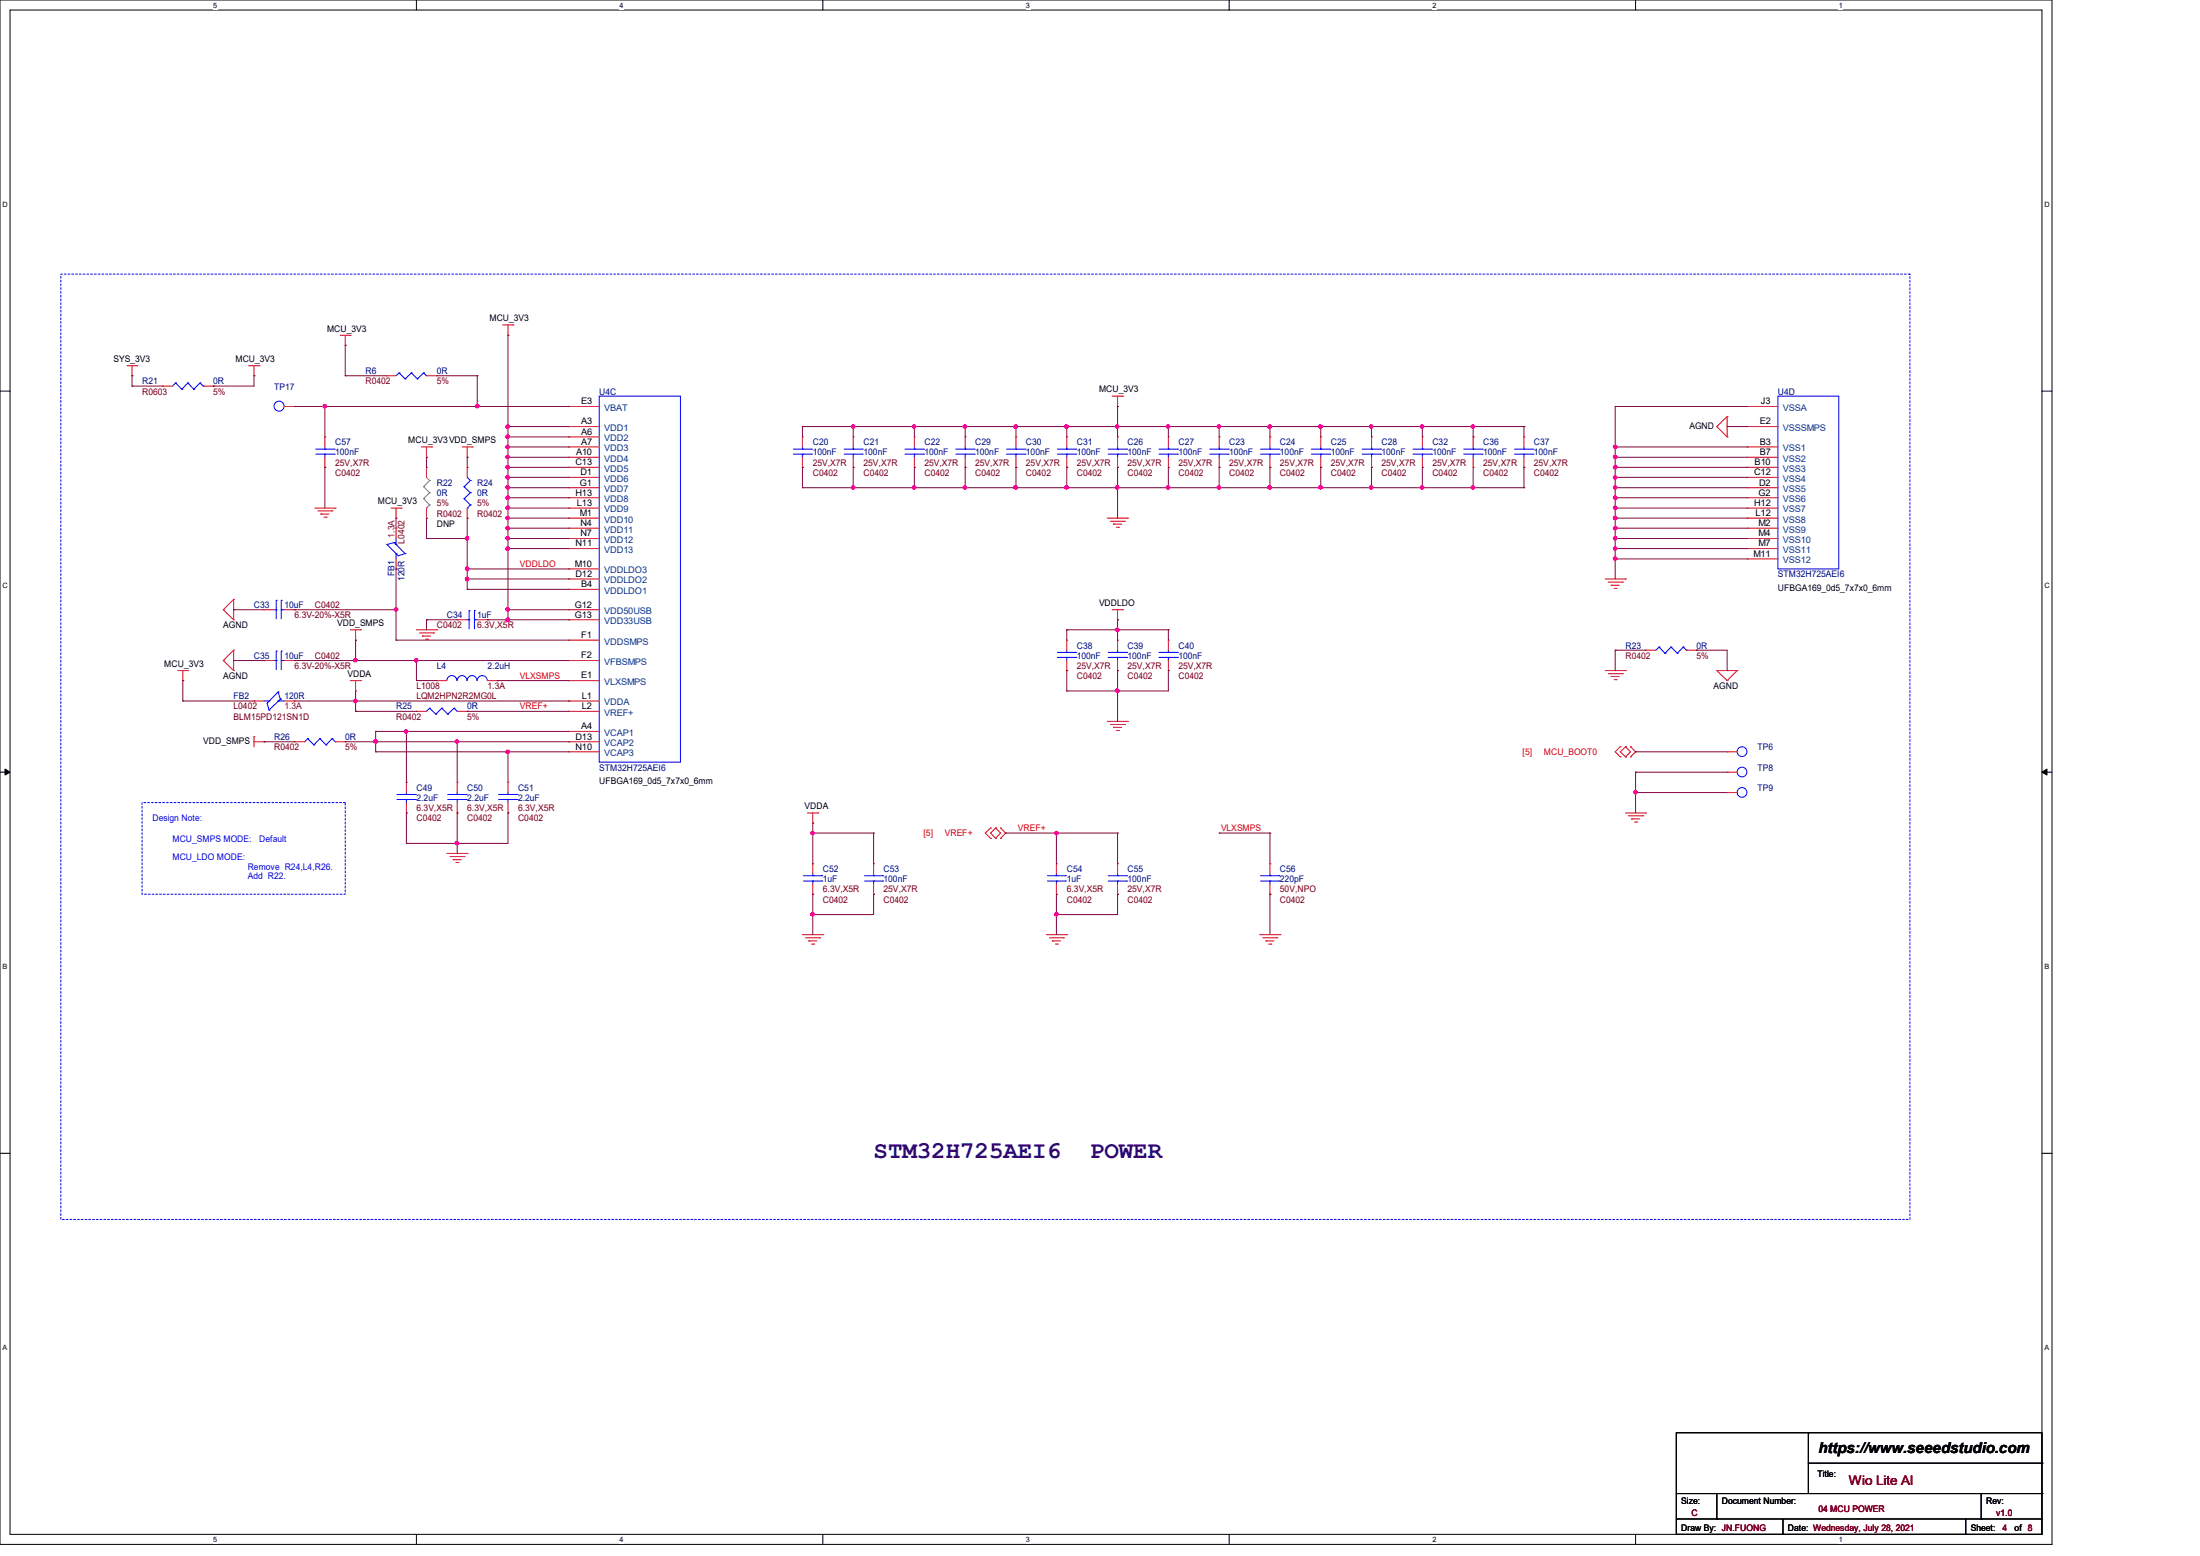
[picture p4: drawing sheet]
<svg xmlns="http://www.w3.org/2000/svg" width="297mm" height="210mm" viewBox="0 0 297 210" stroke-linecap="round" stroke-linejoin="round" font-family="sans-serif">
<path d="M0 0h277v208.4h-277zM1.4 1.4h274.3v205.7h-274.3z" fill="none" stroke="#000" stroke-width=".14"/>
<g fill="#fff">
<path d="M28.8 .1h.5v1.1h-.5z"/>
<path d="M28.8 207.2h.5v1.1h-.5z"/>
</g>
<path d="M56.2 0v1.4M56.2 207.1v1.3" fill="none" stroke="#000" stroke-width=".14"/>
<g fill="#fff">
<path d="M83.7 .1h.5v1.1h-.5z"/>
<path d="M83.7 207.2h.5v1.1h-.5z"/>
</g>
<path d="M111.1 0v1.4M111.1 207.1v1.3" fill="none" stroke="#000" stroke-width=".14"/>
<g fill="#fff">
<path d="M138.5 .1h.6v1.1h-.6z"/>
<path d="M138.5 207.2h.6v1.1h-.6z"/>
</g>
<path d="M165.9 0v1.4M165.9 207.1v1.3" fill="none" stroke="#000" stroke-width=".14"/>
<g fill="#fff">
<path d="M193.4 .1h.5v1.1h-.5z"/>
<path d="M193.4 207.2h.5v1.1h-.5z"/>
</g>
<path d="M220.8 0v1.4M220.8 207.1v1.3" fill="none" stroke="#000" stroke-width=".14"/>
<g fill="#fff">
<path d="M248.2 .1h.6v1.1h-.6z"/>
<path d="M248.2 207.2h.6v1.1h-.6z"/>
<path d="M.3 27.1h.8v1.1h-.8z"/>
<path d="M276 27.1h.7v1.1h-.7z"/>
<path d="M.3 78.5h.8v1.1h-.8z"/>
<path d="M276 78.5h.7v1.1h-.7z"/>
</g>
<path d="M0 52.8h1.4M275.7 52.8h1.3" fill="none" stroke="#000" stroke-width=".14"/>
<g fill="#fff">
<path d="M.3 129.9h.7v1.1h-.7z"/>
<path d="M276 129.9h.6v1.1h-.6z"/>
</g>
<path d="M0 104.2h1.4M275.7 104.2h1.3" fill="none" stroke="#000" stroke-width=".14"/>
<path d="M.7 103.8l.7 .4-.7 .4zM275.7 104.2l.7-.4v.8z" fill="#000" stroke="#000" stroke-width=".14"/>
<g fill="#fff">
<path d="M.3 181.4h.7v1.1h-.7z"/>
<path d="M276 181.4h.6v1.1h-.6z"/>
</g>
<g fill="none" stroke="#000" stroke-width=".14">
<path d="M0 155.7h1.4M275.7 155.7h1.3M226.3 193.4h49.4v13.7h-49.4zM244.1 193.4h.1M244.1 193.4v8.2M244.1 197.5h31.6M275.7 197.5h.1M226.3 205h.1M226.3 205h49.4M226.3 201.6h49.4M231.8 205h.1M231.8 201.6v3.4"/>
<path d="M240.7 207.1h.1M240.7 205v2.1M265.4 207.1h.1M265.4 205v2.1M267.5 205h.1M267.5 201.6v3.4M275.7 201.6h.1"/>
</g>
<path d="M8.2 37h249.7v127.6h-249.7zM19.2 108.3h27.4v12.4h-27.4z" fill="none" stroke="#00f" stroke-width=".14" stroke-dasharray=".3 .3"/>
<g fill="none" stroke="#f00" stroke-width=".14">
<path d="M17.1 49.4h1.4M17.8 50.7h.1M17.8 49.4v1.3M18.5 49.4h.1M21.9 52.1h.1M21.9 52.1h1.4M27.4 52.1h1.4M28.8 52.1h.1M33.6 49.4h1.4M34.3 50.7h.1M34.3 49.4v1.3M35 49.4h.1"/>
<path d="M38.4 54.9h1.4M39.8 54.9h.1M43.9 59h.1M43.9 59v1.3M45.9 45.3h1.4M46.6 46.6h.1M46.6 45.3v1.3M47.3 45.3h.1M52.1 50.7h.1M52.1 50.7h1.4M57.6 50.7h1.4M59 50.7h.1"/>
<path d="M67.9 43.9h1.4M68.6 45.3h.1M68.6 43.9v1.4M69.3 43.9h.1M76.8 54.9h.1M76.8 57.6h.1M76.8 59h.1M76.8 54.9h4.1M76.8 57.6h4.1M76.8 59h4.1M108.3 59h.1M108.3 59v1.3"/>
<path d="M115.2 59h.1M115.2 59v1.3M123.4 59h.1M123.4 59v1.3M130.3 59h.1M130.3 59v1.3M137.2 59h.1M137.2 59v1.3M144 59h.1M144 59v1.3M150.2 53.5h1.4M150.9 54.9h.1"/>
<path d="M150.9 59h.1M150.9 53.5v1.4M150.9 59v1.3M151.6 53.5h.1M157.7 59h.1M157.7 59v1.3M164.6 59h.1M164.6 59v1.3M171.4 59h.1M171.4 59v1.3M178.3 59h.1M178.3 59v1.3"/>
<path d="M185.2 59h.1M185.2 59v1.3M192 59h.1M192 59v1.3M198.9 59h.1M198.9 59v1.3M205.7 59h.1M205.7 59v1.3M231.8 57.6h.1M231.8 57.6l1.4 1.4M233.2 59h.1M233.2 56.2h.1"/>
<path d="M233.2 56.2v2.8M233.2 56.2l-1.4 1.4M235.9 54.9h.1M235.9 57.6h.1M235.9 54.9h4.1M235.9 57.6h4.1M42.5 68.6h2.8M42.9 69h1.9M43.3 69.4h.1M43.3 69.4h1.1M43.7 69.8h.3M43.9 63.1h.1"/>
<path d="M43.9 61.7v1.4M44 69.8h.1M44.8 69h.1M45.3 68.6h.1M52.8 68.6h1.3M53.5 69.9h.1M53.5 76.8h.1M53.5 71.3h.1M53.5 68.6v1.3M53.5 71.3v1.4M53.5 75.4v1.4M54.1 68.6h.1"/>
<path d="M56.9 60.3h1.4M57.6 61.7h.1M57.6 63.1h.1M57.6 69.9h.1M57.6 60.3v1.4M57.6 63.1v1.3M57.6 68.6v1.3M58.3 60.3h.1M62.4 60.3h1.4M63.1 61.7h.1M63.1 63.1h.1M63.1 69.9h.1"/>
<path d="M63.1 60.3v1.4M63.1 63.1v1.3M63.1 68.6v1.3M63.8 60.3h.1M76.8 60.3h.1M76.8 61.7h.1M76.8 63.1h.1M76.8 64.4h.1M76.8 65.8h.1M76.8 67.2h.1M76.8 68.6h.1M76.8 69.9h.1"/>
<path d="M76.8 71.3h.1M76.8 72.7h.1M76.8 74h.1M76.8 79.5h.1M76.8 78.1h.1M76.8 76.8h.1M76.8 68.6h4.1M76.8 60.3h4.1M76.8 78.1h4.1M76.8 69.9h4.1M76.8 61.7h4.1M76.8 63.1h4.1"/>
<path d="M76.8 64.4h4.1M76.8 65.8h4.1M76.8 67.2h4.1M76.8 71.3h4.1M76.8 72.7h4.1M76.8 74h4.1M76.8 79.5h4.1M76.8 76.8h4.1M108.3 63.1h.1M108.3 61.7v1.4M115.2 63.1h.1M115.2 61.7v1.4"/>
<path d="M123.4 63.1h.1M123.4 61.7v1.4M130.3 63.1h.1M130.3 61.7v1.4M137.2 63.1h.1M137.2 61.7v1.4M144 63.1h.1M144 61.7v1.4M149.5 69.9h2.7M149.9 70.4h1.9M150.3 70.7h.1M150.3 70.7h1.1"/>
<path d="M150.7 71.2h.3M150.9 63.1h.1M150.9 61.7v1.4M151 71.2h.1M151.8 70.4h.1M152.2 69.9h.1M157.7 63.1h.1M157.7 61.7v1.4M164.6 63.1h.1M164.6 61.7v1.4M171.4 63.1h.1M171.4 61.7v1.4"/>
<path d="M178.3 63.1h.1M178.3 61.7v1.4M185.2 63.1h.1M185.2 61.7v1.4M192 63.1h.1M192 61.7v1.4M198.9 63.1h.1M198.9 61.7v1.4M205.7 63.1h.1M205.7 61.7v1.4M216.7 78.1h2.8M217.1 78.6h1.9"/>
<path d="M217.5 79h.1M217.5 79h1.1M217.9 79.4h.3M218.2 79.4h.1M219 78.6h.1M219.5 78.1h.1M235.9 60.3h.1M235.9 61.7h.1M235.9 63.1h.1M235.9 64.4h.1M235.9 65.8h.1M235.9 67.2h.1"/>
<path d="M235.9 68.6h.1M235.9 69.9h.1M235.9 71.3h.1M235.9 72.7h.1M235.9 74h.1M235.9 75.4h.1M235.9 68.6h4.1M235.9 60.3h4.1M235.9 69.9h4.1M235.9 61.7h4.1M235.9 63.1h4.1M235.9 64.4h4.1"/>
<path d="M235.9 65.8h4.1M235.9 67.2h4.1M235.9 71.3h4.1M235.9 72.7h4.1M235.9 74h4.1M235.9 75.4h4.1M24 90.5h1.4M24.7 91.9h.1M24.7 90.5v1.4M25.4 90.5h.1M30.1 82.3h.1M30.1 89.2h.1"/>
<path d="M30.1 82.3l1.4 1.4M30.1 89.2l1.4 1.3M31.5 83.7h.1M31.5 80.9h.1M31.5 90.5h.1M31.5 87.8h.1M31.5 80.9v2.8M31.5 87.8v2.7M31.5 80.9l-1.4 1.4M31.5 87.8l-1.4 1.4M34.3 99.4h.1M34.3 94.6h.1"/>
<path d="M34.3 99.4v1.4M34.3 94.6h1.3M35.6 89.2h.1M35.6 82.3h.1M35.6 82.3h1.4M35.6 89.2h1.4M38.4 82.3h1.4M38.4 89.2h1.4M38.4 94.6h1.4M39.8 89.2h.1M39.8 82.3h.1M39.8 94.6h.1"/>
<path d="M47.3 91.9h1.4M47.3 85h1.4M48 93.3h.1M48 86.4h.1M48 85v1.4M48 91.9v1.4M48.7 91.9h.1M48.7 85h.1M56.2 96h.1M56.2 85h2.8M56.2 96h1.4M56.6 85.4h1.9"/>
<path d="M57 85.9h.1M57 85.9h1.1M57.4 86.3h.3M57.7 86.3h.1M58.5 85.4h.1M59 85h.1M59 91.9h.1M59 91.9h1.3M61.7 83.7h.1M61.7 83.7h1.4M61.7 96h1.4M63.1 96h.1"/>
<path d="M64.4 83.7h1.4M65.8 83.7h.1M65.8 91.9h1.4M67.2 91.9h.1M76.8 98.7h.1M76.8 83.7h.1M76.8 82.3h.1M76.8 94.6h.1M76.8 86.4h.1M76.8 89.2h.1M76.8 91.9h.1M76.8 96h.1"/>
<path d="M76.8 91.9h4.1M76.8 82.3h4.1M76.8 89.2h4.1M76.8 83.7h4.1M76.8 98.7h4.1M76.8 94.6h4.1M76.8 86.4h4.1M76.8 96h4.1M144 86.4h.1M144 90.5h.1M144 86.4v1.4M144 89.2v1.3"/>
<path d="M149.5 97.4h2.7M149.9 97.8h1.9M150.2 82.3h1.4M150.3 98.2h.1M150.3 98.2h1.1M150.7 98.6h.3M150.9 83.7h.1M150.9 86.4h.1M150.9 90.5h.1M150.9 82.3v1.4M150.9 86.4v1.4M150.9 89.2v1.3"/>
<path d="M151 98.6h.1M151.6 82.3h.1M151.8 97.8h.1M152.2 97.4h.1M157.7 86.4h.1M157.7 90.5h.1M157.7 86.4v1.4M157.7 89.2v1.3M216.7 90.5h2.8M217.1 90.9h1.9M217.5 91.3h.1M217.5 91.3h1.1"/>
<path d="M217.9 91.7h.3M218.2 91.7h.1M219 90.9h.1M219.5 90.5h.1M222.2 87.8h.1M222.2 87.8h1.4M227.7 87.8h1.3M229 87.8h.1M231.8 90.5h.1M231.8 90.5h2.7M231.8 90.5l1.4 1.4M233.2 91.9h.1"/>
<path d="M234.5 90.5h.1M234.5 90.5l-1.3 1.4M34.3 100.1h1.3M35.6 100.1h.1M39.8 100.1h.1M39.8 100.1h1.3M45.3 100.1h1.3M46.6 100.1h.1M54.9 105.6h.1M54.9 109.7h.1M54.9 105.6v1.4M54.9 108.3v1.4"/>
<path d="M60.3 115.2h2.8M60.7 115.6h2M61.2 116h.1M61.2 116h1.1M61.6 116.4h.2M61.7 105.6h.1M61.7 109.7h.1M61.7 105.6v1.4M61.7 108.3v1.4M61.8 116.4h.1M62.7 115.6h.1M63.1 115.2h.1"/>
<path d="M68.6 105.6h.1M68.6 109.7h.1M68.6 105.6v1.4M68.6 108.3v1.4M76.8 100.1h.1M76.8 101.5h.1M76.8 100.1h4.1M76.8 101.5h4.1M109 109.7h1.4M109.7 111.1h.1M109.7 116.6h.1M109.7 109.7v1.4"/>
<path d="M109.7 116.6v1.3M109.7 119.3v1.4M110.4 109.7h.1M117.9 116.6h.1M117.9 116.6v1.3M117.9 119.3v1.4M133.7 111.8h.1M133.7 113.2h.1M133.7 111.8l-.7 .6 .7 .8M134.4 113.2h.1M134.4 111.8h.1M134.4 111.8l-.7 .6 .7 .8"/>
<path d="M134.4 111.8l.7 .6-.7 .8M135.1 111.8h.1M135.1 113.2h.1M135.1 111.8l.7 .6-.7 .8M142.6 116.6h.1M142.6 116.6v1.3M142.6 119.3v1.4M150.9 116.6h.1M150.9 116.6v1.3M150.9 119.3v1.4M171.4 116.6h.1M171.4 116.6v1.3"/>
<path d="M171.4 119.3v1.4M218.7 100.8h.1M218.7 102.2h.1M218.7 100.8l-.6 .7 .6 .7M219.5 102.2h.1M219.5 100.8h.1M219.5 109.7h2.7M219.5 100.8l-.8 .7 .8 .7M219.5 100.8l.6 .7-.6 .7M219.8 110.1h2M220.1 100.8h.1M220.1 102.2h.1"/>
<path d="M220.1 100.8l.7 .7-.7 .7M220.3 110.5h.1M220.3 110.5h1.1M220.7 111h.2M220.9 111h.1M221.8 110.1h.1M222.2 109.7h.1M233.2 101.5h.1M233.2 104.2h.1M233.2 107h.1M233.2 101.5h1.3M233.2 104.2h1.3"/>
<path d="M233.2 107h1.3M108.3 126.2h2.8M108.8 126.6h1.9M109.2 127h.1M109.2 127h1.1M109.6 127.4h.3M109.7 120.7h.1M109.9 127.4h.1M110.7 126.6h.1M111.1 126.2h.1M117.9 120.7h.1M141.3 126.2h2.7"/>
<path d="M141.7 126.6h1.9M142.1 127h.1M142.1 127h1.1M142.5 127.4h.2M142.6 120.7h.1M142.7 127.4h.1M143.6 126.6h.1M144 126.2h.1M150.9 120.7h.1M170.1 126.2h2.7M170.5 126.6h1.9M170.9 127h.1"/>
<path d="M170.9 127h1.1M171.3 127.4h.3M171.4 120.7h.1M171.6 127.4h.1M172.4 126.6h.1M172.8 126.2h.1"/>
</g>
<g fill="none" stroke="#00f" stroke-width=".14">
<path d="M23.7 51.7h.1M23.7 51.7l-.4 .4M23.7 51.7l.9 .8M24.6 52.5h.1M25.4 51.7h.1M25.4 51.7l-.8 .8M25.4 51.7l.8 .8M26.2 52.5h.1M27 51.7h.1M27 51.7l-.8 .8M27 51.7l.4 .4M27.4 52.1h.1"/>
<path d="M53.9 50.3h.1M53.9 50.3l-.4 .4M53.9 50.3l.8 .8M54.7 51.1h.1M55.5 50.3h.1M55.5 50.3l-.8 .8M55.5 50.3l.8 .8M56.3 51.1h.1M57.2 50.3h.1M57.2 50.3l-.9 .8M57.2 50.3l.4 .4M57.6 50.7h.1"/>
<path d="M80.9 53.5h11v49.4h-11zM240 53.5h8.2v23.3h-8.2zM42.6 60.6h2.5M42.6 61.3h2.5M43.9 61.3h.1M43.9 60.6h.1M43.9 60.3v.3M43.9 61.3v.4M45.1 60.6h.1M45.1 61.3h.1M52.2 73.5h.1M52.2 73.5l1.6 1.5 .9-.3"/>
<path d="M53.2 73.2h.1M53.2 73.2l1.5 1.5M53.2 73.2l-1 .3M53.5 74.7h.1M53.5 73.5h.1M53.5 72.7v.8M53.5 74.7v.7M54.7 74.7h.1M62.7 65.7h.1M62.7 67.3h.1M62.7 65.7l.8 .8M62.7 67.3l.8 .9"/>
<path d="M63.1 68.6h.1M63.1 64.4l.4 .5M63.5 64.9h.1M63.5 66.5h.1M63.5 68.2h.1M63.5 64.9l-.8 .8M63.5 66.5l-.8 .8M63.5 68.2l-.4 .4M107.1 60.6h2.5M107.1 61.3h2.5M108.3 61.3h.1M108.3 60.6h.1"/>
<path d="M108.3 60.3v.3M108.3 61.3v.4M109.6 60.6h.1M109.6 61.3h.1M114 60.6h2.4M114 61.3h2.4M115.2 61.3h.1M115.2 60.6h.1M115.2 60.3v.3M115.2 61.3v.4M116.4 60.6h.1M116.4 61.3h.1"/>
<path d="M122.2 60.6h2.5M122.2 61.3h2.5M123.4 61.3h.1M123.4 60.6h.1M123.4 60.3v.3M123.4 61.3v.4M124.7 60.6h.1M124.7 61.3h.1M129 60.6h2.5M129 61.3h2.5M130.3 61.3h.1M130.3 60.6h.1"/>
<path d="M130.3 60.3v.3M130.3 61.3v.4M131.5 60.6h.1M131.5 61.3h.1M135.9 60.6h2.5M135.9 61.3h2.5M137.2 61.3h.1M137.2 60.6h.1M137.2 60.3v.3M137.2 61.3v.4M138.4 60.6h.1M138.4 61.3h.1"/>
<path d="M142.7 60.6h2.5M142.7 61.3h2.5M144 61.3h.1M144 60.6h.1M144 60.3v.3M144 61.3v.4M145.2 60.6h.1M145.2 61.3h.1M149.6 60.6h2.5M149.6 61.3h2.5M150.9 61.3h.1M150.9 60.6h.1"/>
<path d="M150.9 60.3v.3M150.9 61.3v.4M152.1 60.6h.1M152.1 61.3h.1M156.5 60.6h2.5M156.5 61.3h2.5M157.7 61.3h.1M157.7 60.6h.1M157.7 60.3v.3M157.7 61.3v.4M159 60.6h.1M159 61.3h.1"/>
<path d="M163.3 60.6h2.5M163.3 61.3h2.5M164.6 61.3h.1M164.6 60.6h.1M164.6 60.3v.3M164.6 61.3v.4M165.8 60.6h.1M165.8 61.3h.1M170.2 60.6h2.5M170.2 61.3h2.5M171.4 61.3h.1M171.4 60.6h.1"/>
<path d="M171.4 60.3v.3M171.4 61.3v.4M172.7 60.6h.1M172.7 61.3h.1M177 60.6h2.5M177 61.3h2.5M178.3 61.3h.1M178.3 60.6h.1M178.3 60.3v.3M178.3 61.3v.4M179.5 60.6h.1M179.5 61.3h.1"/>
<path d="M183.9 60.6h2.5M183.9 61.3h2.5M185.2 61.3h.1M185.2 60.6h.1M185.2 60.3v.3M185.2 61.3v.4M186.4 60.6h.1M186.4 61.3h.1M190.8 60.6h2.5M190.8 61.3h2.5M192 61.3h.1M192 60.6h.1"/>
<path d="M192 60.3v.3M192 61.3v.4M193.3 60.6h.1M193.3 61.3h.1M197.6 60.6h2.5M197.6 61.3h2.5M198.9 61.3h.1M198.9 60.6h.1M198.9 60.3v.3M198.9 61.3v.4M200.1 60.6h.1M200.1 61.3h.1"/>
<path d="M204.5 60.6h2.5M204.5 61.3h2.5M205.7 61.3h.1M205.7 60.6h.1M205.7 60.3v.3M205.7 61.3v.4M207 60.6h.1M207 61.3h.1M35.6 94.6h.7M36.3 95.8h.1M36.3 94.6h.1M37 89.2h.3"/>
<path d="M37 82.3h.3M37.3 87.9h.1M37.3 89.2h.1M37.3 81h.1M37.3 82.3h.1M37.3 81v2.5M37.3 87.9v2.5M37.5 93.4h.1M37.5 94.6h.1M37.5 93.4l-1.4 1.5 .2 .9M37.5 94.6h.9M37.5 93.4l.3 1"/>
<path d="M37.8 94.4h.1M37.8 94.4l-1.5 1.4M38 89.2h.1M38 87.9h.1M38 82.3h.1M38 81h.1M38 89.2h.4M38 81v2.5M38 87.9v2.5M38 82.3h.4M41.5 99.7h.1M41.5 99.7l-.4 .4"/>
<path d="M41.5 99.7l.9 .8M43.2 99.7h.1M43.2 99.7l-.8 .8M43.2 99.7l.8 .8M44.8 99.7h.1M44.8 99.7l-.8 .8M44.8 99.7l.5 .4M58 95.6h.1M58 95.6l-.4 .4M58 95.6l.8 .8M58.8 96.4h.1M59.6 95.6h.1"/>
<path d="M59.6 95.6l-.8 .8M59.6 95.6l.9 .8M60.3 91.9a.68 .68 0 0 1 .7-.7 .68 .68 0 0 1 .7 .7M60.5 96.4h.1M61.3 95.6h.1M61.3 95.6l-.8 .8M61.3 95.6l.4 .4M61.7 91.9a.66 .66 0 0 1 .7-.7 .66 .66 0 0 1 .6 .7M61.7 96h.1M63.1 91.9a.66 .66 0 0 1 .6-.7 .66 .66 0 0 1 .7 .7M63.1 83.7h.2M63.3 82.4h.1"/>
<path d="M63.3 83.7h.1M63.3 82.4v2.5M64.1 83.7h.1M64.1 82.4h.1M64.1 83.7h.3M64.1 82.4v2.5M64.4 91.9a.68 .68 0 0 1 .7-.7 .68 .68 0 0 1 .7 .7M142.7 88.1h2.5M142.7 88.7h2.5M144 88.7h.1M144 88.1h.1M144 87.8v.3"/>
<path d="M144 88.7v.5M145.2 88.1h.1M145.2 88.7h.1M149.6 88.1h2.5M149.6 88.7h2.5M150.9 88.7h.1M150.9 88.1h.1M150.9 87.8v.3M150.9 88.7v.5M152.1 88.1h.1M152.1 88.7h.1M156.5 88.1h2.5"/>
<path d="M156.5 88.7h2.5M157.7 88.7h.1M157.7 88.1h.1M157.7 87.8v.3M157.7 88.7v.5M159 88.1h.1M159 88.7h.1M224 87.3h.1M224 87.3l-.4 .5M224 87.3l.8 .9M224.8 88.2h.1M225.6 87.3h.1"/>
<path d="M225.6 87.3l-.8 .9M225.6 87.3l.8 .9M226.4 88.2h.1M227.2 87.3h.1M227.2 87.3l-.8 .9M227.2 87.3l.5 .5M227.7 87.8h.1M42.4 100.5h.1M44 100.5h.1M45.3 100.1h.1M53.6 107.2h2.5M53.6 107.9h2.5"/>
<path d="M54.9 107.9h.1M54.9 107.2h.1M54.9 107v.2M54.9 107.9v.4M56.1 107.2h.1M56.1 107.9h.1M60.5 107.2h2.4M60.5 107.9h2.4M61.7 107.9h.1M61.7 107.2h.1M61.7 107v.2M61.7 107.9v.4"/>
<path d="M62.9 107.2h.1M62.9 107.9h.1M67.3 107.2h2.5M67.3 107.9h2.5M68.6 107.9h.1M68.6 107.2h.1M68.6 107v.2M68.6 107.9v.4M69.8 107.2h.1M69.8 107.9h.1M108.5 118.2h2.5M108.5 118.9h2.5"/>
<path d="M109.7 118.9h.1M109.7 118.2h.1M109.7 117.9v.3M109.7 118.9v.4M111 118.2h.1M111 118.9h.1M116.7 118.2h2.5M116.7 118.9h2.5M117.9 118.9h.1M117.9 118.2h.1M117.9 117.9v.3M117.9 118.9v.4"/>
<path d="M119.2 118.2h.1M119.2 118.9h.1M141.4 118.2h2.4M141.4 118.9h2.4M142.6 118.9h.1M142.6 118.2h.1M142.6 117.9v.3M142.6 118.9v.4M143.8 118.2h.1M143.8 118.9h.1M149.6 118.2h2.5M149.6 118.9h2.5"/>
<path d="M150.9 118.9h.1M150.9 118.2h.1M150.9 117.9v.3M150.9 118.9v.4M152.1 118.2h.1M152.1 118.9h.1M170.2 118.2h2.5M170.2 118.9h2.5M171.4 118.9h.1M171.4 118.2h.1M171.4 117.9v.3M171.4 118.9v.4"/>
<path d="M172.7 118.2h.1M172.7 118.9h.1"/>
<circle cx="37.7" cy="54.8" r=".68"/>
<circle cx="235.2" cy="107" r=".66"/>
<circle cx="235.2" cy="101.5" r=".66"/>
<circle cx="235.2" cy="104.2" r=".66"/>
</g>
<path d="M57.2 65.7h.1M57.2 67.3h.1M57.2 65.7l.8 .8M57.2 67.3l.8 .9M57.6 68.6h.1M57.6 64.4l.4 .5M58 64.9h.1M58 66.5h.1M58 68.2h.1M58 64.9l-.8 .8M58 66.5l-.8 .8M58 68.2l-.4 .4" fill="none" stroke="#808080" stroke-width=".14"/>
<g fill="none" stroke="#800040" stroke-width=".14">
<path d="M17.8 52.1h.1M17.8 50.7h.1M17.8 52.1h4.1M17.8 50.7v1.4M28.8 52.1h.1M34.3 50.7h.1M34.3 50.7v1.4h-5.5M39.8 54.9h37M43.9 54.9h.1M43.9 54.9v4.1M46.6 46.6h.1M46.6 50.7h.1"/>
<path d="M46.6 46.6v4.1M46.6 50.7h5.5M59 50.7h5.4M64.4 50.7h.1M64.4 54.9h.1M64.4 50.7v4.2M68.6 45.3h.1M68.6 57.6h.1M68.6 59h.1M68.6 45.3v38.4M68.6 57.6h8.2M68.6 59h8.2"/>
<path d="M76.8 54.9h.1M108.3 57.6h.1M108.3 57.6h97.4M108.3 57.6v1.4M115.2 57.6h.1M115.2 57.6v1.4M123.4 57.6h.1M123.4 57.6v1.4M130.3 57.6h.1M130.3 57.6v1.4M137.2 57.6h.1M137.2 57.6v1.4"/>
<path d="M144 57.6h.1M144 57.6v1.4M150.9 57.6h.1M150.9 54.9h.1M150.9 54.9v4.1M157.7 57.6h.1M157.7 57.6v1.4M164.6 57.6h.1M164.6 57.6v1.4M171.4 57.6h.1M171.4 57.6v1.4M178.3 57.6h.1"/>
<path d="M178.3 57.6v1.4M185.2 57.6h.1M185.2 57.6v1.4M192 57.6h.1M192 57.6v1.4M198.9 57.6h.1M198.9 59h.1M198.9 57.6v1.4M205.7 57.6h.1M205.7 57.6v1.4M218.1 54.9h.1M218.1 54.9h17.8"/>
<path d="M218.1 54.9v23.2M233.2 57.6h.1M233.2 57.6h2.7M43.9 63.1h.1M43.9 63.1v5.5M53.5 69.9h.1M53.5 76.8h.1M53.5 69.9v1.4M53.5 76.8v9.6M57.6 69.9h.1M57.6 72.7h.1M57.6 61.7h.1"/>
<path d="M57.6 72.7h5.5M57.6 61.7v1.4M57.6 69.9v2.8M63.1 76.8h.1M63.1 69.9h.1M63.1 78.1h.1M63.1 79.5h.1M63.1 72.7h.1M63.1 61.7h.1M63.1 76.8h13.7M63.1 61.7v1.4M63.1 69.9v9.6"/>
<path d="M63.1 78.1h13.7M63.1 79.5h13.7M68.6 60.3h.1M68.6 61.7h.1M68.6 63.1h.1M68.6 64.4h.1M68.6 65.8h.1M68.6 67.2h.1M68.6 68.6h.1M68.6 69.9h.1M68.6 71.3h.1M68.6 72.7h.1"/>
<path d="M68.6 74h.1M68.6 60.3h8.2M68.6 61.7h8.2M68.6 63.1h8.2M68.6 64.4h8.2M68.6 65.8h8.2M68.6 67.2h8.2M68.6 68.6h8.2M68.6 69.9h8.2M68.6 71.3h8.2M68.6 72.7h8.2M68.6 74h8.2"/>
<path d="M108.3 63.1h.1M108.3 65.8h.1M108.3 65.8h97.4M108.3 63.1v2.7M115.2 63.1h.1M115.2 65.8h.1M115.2 63.1v2.7M123.4 63.1h.1M123.4 65.8h.1M123.4 63.1v2.7M130.3 63.1h.1M130.3 65.8h.1"/>
<path d="M130.3 63.1v2.7M137.2 63.1h.1M137.2 65.8h.1M137.2 63.1v2.7M144 63.1h.1M144 65.8h.1M144 63.1v2.7M150.9 63.1h.1M150.9 65.8h.1M150.9 63.1v6.8M157.7 63.1h.1M157.7 65.8h.1"/>
<path d="M157.7 63.1v2.7M164.6 63.1h.1M164.6 65.8h.1M164.6 63.1v2.7M171.4 63.1h.1M171.4 65.8h.1M171.4 63.1v2.7M178.3 63.1h.1M178.3 65.8h.1M178.3 63.1v2.7M185.2 63.1h.1M185.2 65.8h.1"/>
<path d="M185.2 63.1v2.7M192 63.1h.1M192 63.1v2.7M198.9 65.8h.1M198.9 63.1v2.7M205.7 63.1h.1M205.7 65.8h.1M205.7 63.1v2.7M218.1 60.3h.1M218.1 75.4h.1M218.1 72.7h.1M218.1 71.3h.1"/>
<path d="M218.1 69.9h.1M218.1 68.6h.1M218.1 67.2h.1M218.1 65.8h.1M218.1 64.4h.1M218.1 63.1h.1M218.1 61.7h.1M218.1 74h.1M218.1 60.3h17.8M218.1 61.7h17.8M218.1 63.1h17.8M218.1 64.4h17.8"/>
<path d="M218.1 65.8h17.8M218.1 67.2h17.8M218.1 68.6h17.8M218.1 69.9h17.8M218.1 71.3h17.8M218.1 72.7h17.8M218.1 74h17.8M218.1 75.4h17.8M24.7 94.6h.1M24.7 91.9h.1M24.7 94.6h9.6M24.7 91.9v2.7"/>
<path d="M31.5 82.3h.1M31.5 82.3h4.1M31.5 89.2h4.1M35.6 89.2h.1M39.8 82.3h.1M39.8 89.2h.1M39.8 82.3h13.7M39.8 94.6h37M39.8 89.2h37M48 94.6h.1M48 96h.1M48 89.2h.1"/>
<path d="M48 86.4h.1M48 96h8.2M48 86.4v2.8M48 93.3v2.7M50.7 98.7h.1M50.7 98.7h26.1M50.7 98.7v2.8M53.5 86.4h.1M53.5 82.3h.1M53.5 86.4h23.3M54.9 98.7h.1M54.9 98.7v6.9"/>
<path d="M56.2 91.9h.1M56.2 89.2h.1M56.2 91.9h2.8M56.2 89.2v2.7M57.6 83.7h.1M57.6 83.7h4.1M57.6 83.7v1.3M63.1 96h.1M63.1 96h13.7M65.8 83.7h.1M65.8 83.7h11M67.2 91.9h.1"/>
<path d="M67.2 91.9h9.6M68.6 83.7h.1M68.6 82.3h.1M68.6 82.3h8.2M76.8 94.6h.1M144 85h.1M144 90.5h.1M144 93.3h.1M144 85v1.4M144 90.5v2.8M144 85h13.7M150.9 85h.1"/>
<path d="M150.9 90.5h.1M150.9 93.3h.1M150.9 83.7h.1M150.9 83.7v2.7M150.9 90.5v6.9M157.7 85h.1M157.7 90.5h.1M157.7 85v1.4M157.7 90.5v2.8h-13.7M218.1 87.8h.1M218.1 90.5h.1M218.1 87.8v2.7"/>
<path d="M218.1 87.8h4.1M229 87.8h.1M229 87.8h4.2v2.7M233.2 90.5h.1M35.6 100.1h.1M35.6 100.1h4.2M46.6 100.1h30.2M50.7 100.1h.1M50.7 101.5h.1M50.7 101.5h26.1M54.9 109.7h.1M54.9 113.8h.1"/>
<path d="M54.9 109.7v4.1M61.7 100.1h.1M61.7 109.7h.1M61.7 113.8h.1M61.7 100.1v5.5M61.7 109.7v5.5M68.6 101.5h.1M68.6 109.7h.1M68.6 101.5v4.1M68.6 109.7v4.1h-13.7M109.7 111.1h.1M109.7 112.4h.1"/>
<path d="M109.7 111.1v5.5M109.7 112.4h8.2M117.9 112.4h.1M117.9 112.4v4.2M135.8 112.4h.1M135.8 112.4h15.1M142.6 112.4h.1M142.6 112.4v4.2M150.9 112.4h.1M150.9 112.4v4.2M164.6 112.4h.1M164.6 112.4h6.8"/>
<path d="M171.4 112.4h.1M171.4 112.4v4.2M220.8 101.5h.1M220.8 104.2h.1M220.8 107h.1M220.8 101.5h12.4M220.8 104.2h12.4M220.8 104.2v5.5M220.8 107h12.4M109.7 120.7h.1M109.7 123.4h.1M109.7 120.7v5.5"/>
<path d="M117.9 120.7h.1M117.9 120.7v2.7h-8.2M142.6 120.7h.1M142.6 123.4h.1M142.6 120.7v5.5M150.9 120.7h.1M150.9 120.7v2.7h-8.3M171.4 120.7h.1M171.4 120.7v5.5"/>
</g>
<g fill="#f0f" stroke="#f0f" stroke-width=".14">
<circle cx="68.5" cy="83.6" r=".24"/>
<circle cx="68.5" cy="57.6" r=".24"/>
<circle cx="68.5" cy="58.9" r=".24"/>
<circle cx="68.5" cy="60.3" r=".24"/>
<circle cx="68.5" cy="61.7" r=".24"/>
<circle cx="68.5" cy="63.1" r=".24"/>
<circle cx="68.5" cy="64.4" r=".24"/>
<circle cx="68.5" cy="65.8" r=".24"/>
<circle cx="68.5" cy="67.2" r=".24"/>
<circle cx="68.5" cy="68.5" r=".24"/>
<circle cx="68.5" cy="69.9" r=".24"/>
<circle cx="68.5" cy="71.3" r=".24"/>
<circle cx="68.5" cy="72.7" r=".24"/>
<circle cx="68.5" cy="74.1" r=".24"/>
<circle cx="68.5" cy="82.3" r=".24"/>
<circle cx="48" cy="94.6" r=".24"/>
<circle cx="68.5" cy="101.5" r=".24"/>
<circle cx="61.7" cy="100.1" r=".24"/>
<circle cx="54.8" cy="98.7" r=".24"/>
<circle cx="61.7" cy="113.8" r=".24"/>
<circle cx="56.2" cy="89.1" r=".24"/>
<circle cx="53.5" cy="82.3" r=".24"/>
<circle cx="48" cy="89.1" r=".24"/>
<circle cx="63" cy="76.8" r=".24"/>
<circle cx="63" cy="78.1" r=".24"/>
<circle cx="63" cy="72.6" r=".24"/>
<circle cx="218.1" cy="75.4" r=".24"/>
<circle cx="218.1" cy="72.7" r=".24"/>
<circle cx="218.1" cy="71.3" r=".24"/>
<circle cx="218.1" cy="69.9" r=".24"/>
<circle cx="218.1" cy="68.5" r=".24"/>
<circle cx="218.1" cy="67.2" r=".24"/>
<circle cx="218.1" cy="65.8" r=".24"/>
<circle cx="218.1" cy="64.4" r=".24"/>
<circle cx="218.1" cy="63.1" r=".24"/>
<circle cx="218.1" cy="61.7" r=".24"/>
<circle cx="218.1" cy="60.3" r=".24"/>
<circle cx="218.1" cy="74.1" r=".24"/>
<circle cx="50.7" cy="100.1" r=".24"/>
<circle cx="144" cy="57.6" r=".24"/>
<circle cx="137.1" cy="57.6" r=".24"/>
<circle cx="164.6" cy="57.6" r=".24"/>
<circle cx="157.7" cy="57.6" r=".24"/>
<circle cx="150.8" cy="57.6" r=".24"/>
<circle cx="130.3" cy="57.6" r=".24"/>
<circle cx="123.4" cy="57.6" r=".24"/>
<circle cx="115.2" cy="57.6" r=".24"/>
<circle cx="164.6" cy="65.8" r=".24"/>
<circle cx="157.7" cy="65.8" r=".24"/>
<circle cx="144" cy="65.8" r=".24"/>
<circle cx="137.1" cy="65.8" r=".24"/>
<circle cx="130.3" cy="65.8" r=".24"/>
<circle cx="123.4" cy="65.8" r=".24"/>
<circle cx="115.2" cy="65.8" r=".24"/>
<circle cx="192" cy="65.8" r=".24"/>
<circle cx="185.1" cy="65.8" r=".24"/>
<circle cx="192" cy="57.6" r=".24"/>
<circle cx="185.1" cy="57.6" r=".24"/>
<circle cx="178.3" cy="57.6" r=".24"/>
<circle cx="171.4" cy="57.6" r=".24"/>
<circle cx="178.3" cy="65.8" r=".24"/>
<circle cx="171.4" cy="65.8" r=".24"/>
<circle cx="150.8" cy="65.8" r=".24"/>
<circle cx="109.7" cy="112.4" r=".24"/>
<circle cx="109.7" cy="123.4" r=".24"/>
<circle cx="142.6" cy="123.4" r=".24"/>
<circle cx="150.8" cy="85" r=".24"/>
<circle cx="150.8" cy="93.2" r=".24"/>
<circle cx="220.8" cy="106.9" r=".24"/>
<circle cx="142.6" cy="112.4" r=".24"/>
<circle cx="198.8" cy="57.6" r=".24"/>
<circle cx="198.8" cy="65.8" r=".24"/>
<circle cx="64.4" cy="54.8" r=".24"/>
<circle cx="43.9" cy="54.8" r=".24"/>
</g>
<g font-size="3.3" fill="#400080">
<text x="117.9" y="156.3">STM32H725AEI6</text>
<text x="147.1" y="156.3">POWER</text>
</g>
<text font-size="2" x="245.5" y="196.1">https://www.seeedstudio.com</text>
<text font-size="1.8" fill="#800000" x="249.6" y="200.5">Wio Lite AI</text>
<g font-size="1.2">
<text x="44.2" y="44.7">MCU_3V3</text>
<text x="66.1" y="43.4">MCU_3V3</text>
<text x="15.3" y="48.9">SYS_3V3</text>
<text x="31.8" y="48.9">MCU_3V3</text>
<text x="148.4" y="53">MCU_3V3</text>
<text x="55.1" y="59.8">MCU_3V3VDD_SMPS</text>
<text x="78.4" y="54.6">E3</text>
<text x="78.4" y="57.3">A3</text>
<text x="78.4" y="58.7">A6</text>
<text x="228.1" y="57.9">AGND</text>
<text x="237.6" y="57.3">E2</text>
<text x="237.7" y="54.6">J3</text>
<text x="77.7" y="62.8">C13</text>
<text x="77.8" y="61.4">A10</text>
<text x="78.3" y="65.5">G1</text>
<text x="78.4" y="64.1">D1</text>
<text x="78.4" y="60">A7</text>
<text x="236.8" y="64.1">C12</text>
<text x="236.9" y="62.8">B10</text>
<text x="237.5" y="65.5">D2</text>
<text x="237.6" y="60">B3</text>
<text x="237.6" y="61.4">B7</text>
<text x="51" y="68.1">MCU_3V3</text>
<text x="59" y="71.1">DNP</text>
<text x="77.7" y="66.9">H13</text>
<text x="77.9" y="68.3">L13</text>
<text x="78.3" y="69.6">M1</text>
<text x="78.4" y="71">N4</text>
<text x="236.8" y="68.3">H12</text>
<text x="237" y="69.6">L12</text>
<text x="237.4" y="66.9">G2</text>
<text x="237.4" y="71">M2</text>
<text x="77.6" y="76.5">M10</text>
<text x="77.7" y="73.7">N11</text>
<text x="77.7" y="77.9">D12</text>
<text x="78.4" y="72.4">N7</text>
<text x="236.7" y="75.1">M11</text>
<text x="237.4" y="72.4">M4</text>
<text x="237.4" y="73.7">M7</text>
<text x="77.6" y="83.4">G13</text>
<text x="77.6" y="82">G12</text>
<text x="78.4" y="79.2">B4</text>
<text x="148.4" y="81.8">VDDLDO</text>
<text x="240" y="79.7">UFBGA169_0d5_7x7x0_6mm</text>
<text x="22.2" y="90">MCU_3V3</text>
<text x="30.1" y="84.8">AGND</text>
<text x="45.5" y="84.5">VDD_SMPS</text>
<text x="78.5" y="86.1">F1</text>
<text x="78.5" y="88.9">F2</text>
<text x="30.1" y="91.7">AGND</text>
<text x="46.9" y="91.4">VDDA</text>
<text x="78.4" y="91.6">E1</text>
<text x="78.6" y="94.3">L1</text>
<text x="78.6" y="95.7">L2</text>
<text x="231.3" y="93">AGND</text>
<text x="27.4" y="100.4">VDD_SMPS</text>
<text x="77.7" y="99.8">D13</text>
<text x="77.7" y="101.2">N10</text>
<text x="78.4" y="98.4">A4</text>
<text x="80.9" y="105.8">UFBGA169_0d5_7x7x0_6mm</text>
<text x="108.6" y="109.2">VDDA</text>
<text x="227" y="203">Size:</text>
<text x="232.5" y="203">Document Number:</text>
<text x="245.4" y="199.3">Title:</text>
<text x="268.1" y="203">Rev:</text>
<text x="227" y="206.6">Draw By: JN.FUONG</text>
<text x="241.4" y="206.6">Date: Wednesday, July 28, 2021</text>
<text x="266.1" y="206.6">Sheet:</text>
<text x="272" y="206.6">of 8</text>
</g>
<g font-size="1.2" fill="#000080">
<text x="19.2" y="51.9">R21</text>
<text x="28.8" y="51.9">0R</text>
<text x="37" y="52.6">TP17</text>
<text x="49.4" y="50.5">R6</text>
<text x="59" y="50.5">0R</text>
<text x="80.9" y="53.3">U4C</text>
<text x="240" y="53.3">U4D</text>
<text x="45.3" y="60.1">C57</text>
<text x="45.3" y="61.5">100nF</text>
<text x="59" y="65.6">R22</text>
<text x="64.4" y="65.6">R24</text>
<text x="109.7" y="60.1">C20</text>
<text x="109.7" y="61.5">100nF</text>
<text x="116.6" y="60.1">C21</text>
<text x="116.6" y="61.5">100nF</text>
<text x="124.8" y="60.1">C22</text>
<text x="124.8" y="61.5">100nF</text>
<text x="131.7" y="60.1">C29</text>
<text x="131.7" y="61.5">100nF</text>
<text x="138.5" y="60.1">C30</text>
<text x="138.5" y="61.5">100nF</text>
<text x="145.4" y="60.1">C31</text>
<text x="145.4" y="61.5">100nF</text>
<text x="152.2" y="60.1">C26</text>
<text x="152.2" y="61.5">100nF</text>
<text x="159.1" y="60.1">C27</text>
<text x="159.1" y="61.5">100nF</text>
<text x="165.9" y="60.1">C23</text>
<text x="165.9" y="61.5">100nF</text>
<text x="172.8" y="60.1">C24</text>
<text x="172.8" y="61.5">100nF</text>
<text x="179.7" y="60.1">C25</text>
<text x="179.7" y="61.5">100nF</text>
<text x="186.5" y="60.1">C28</text>
<text x="186.5" y="61.5">100nF</text>
<text x="193.4" y="60.1">C32</text>
<text x="193.4" y="61.5">100nF</text>
<text x="200.2" y="60.1">C36</text>
<text x="200.2" y="61.5">100nF</text>
<text x="207.1" y="60.1">C37</text>
<text x="207.1" y="61.5">100nF</text>
<text x="59" y="67">0R</text>
<text x="64.4" y="67">0R</text>
<text x="53.3" y="77.8" transform="rotate(-90 53.3 77.8)">FB1</text>
<text x="240" y="77.9">STM32H725AEI6</text>
<text x="34.3" y="82">C33</text>
<text x="38.4" y="82">10uF</text>
<text x="54.6" y="78.4" transform="rotate(-90 54.6 78.4)">120R</text>
<text x="60.3" y="83.4">C34</text>
<text x="64.4" y="83.4">1uF</text>
<text x="34.3" y="88.9">C35</text>
<text x="38.4" y="88.9">10uF</text>
<text x="145.4" y="87.5">C38</text>
<text x="145.4" y="88.9">100nF</text>
<text x="152.2" y="87.5">C39</text>
<text x="152.2" y="88.9">100nF</text>
<text x="159.1" y="87.5">C40</text>
<text x="159.1" y="88.9">100nF</text>
<text x="219.5" y="87.5">R23</text>
<text x="229" y="87.5">0R</text>
<text x="31.5" y="94.4">FB2</text>
<text x="38.4" y="94.4">120R</text>
<text x="53.5" y="95.8">R25</text>
<text x="59" y="90.3">L4</text>
<text x="63.1" y="95.8">0R</text>
<text x="65.8" y="90.3">2.2uH</text>
<text x="37" y="99.9">R26</text>
<text x="46.6" y="99.9">0R</text>
<text x="237.3" y="101.3">TP6</text>
<text x="56.2" y="106.7">C49</text>
<text x="63.1" y="106.7">C50</text>
<text x="69.9" y="106.7">C51</text>
<text x="80.9" y="104">STM32H725AEI6</text>
<text x="237.3" y="104">TP8</text>
<text x="237.3" y="106.7">TP9</text>
<text x="56.2" y="108.1">2.2uF</text>
<text x="63.1" y="108.1">2.2uF</text>
<text x="69.9" y="108.1">2.2uF</text>
<text x="111.1" y="117.7">C52</text>
<text x="111.1" y="119.1">1uF</text>
<text x="119.3" y="117.7">C53</text>
<text x="119.3" y="119.1">100nF</text>
<text x="144" y="117.7">C54</text>
<text x="144" y="119.1">1uF</text>
<text x="152.2" y="117.7">C55</text>
<text x="152.2" y="119.1">100nF</text>
<text x="172.8" y="117.7">C56</text>
<text x="172.8" y="119.1">220pF</text>
</g>
<g font-size="1.2" fill="#800000">
<text x="19.2" y="53.3">R0603</text>
<text x="28.8" y="53.3">5%</text>
<text x="49.4" y="51.9">R0402</text>
<text x="59" y="51.9">5%</text>
<text x="45.3" y="64.2">C0402</text>
<text x="45.3" y="62.9">25V,X7R</text>
<text x="109.7" y="64.2">C0402</text>
<text x="109.7" y="62.9">25V,X7R</text>
<text x="116.6" y="64.2">C0402</text>
<text x="116.6" y="62.9">25V,X7R</text>
<text x="124.8" y="64.2">C0402</text>
<text x="124.8" y="62.9">25V,X7R</text>
<text x="131.7" y="64.2">C0402</text>
<text x="131.7" y="62.9">25V,X7R</text>
<text x="138.5" y="64.2">C0402</text>
<text x="138.5" y="62.9">25V,X7R</text>
<text x="145.4" y="64.2">C0402</text>
<text x="145.4" y="62.9">25V,X7R</text>
<text x="152.2" y="64.2">C0402</text>
<text x="152.2" y="62.9">25V,X7R</text>
<text x="159.1" y="64.2">C0402</text>
<text x="159.1" y="62.9">25V,X7R</text>
<text x="165.9" y="64.2">C0402</text>
<text x="165.9" y="62.9">25V,X7R</text>
<text x="172.8" y="64.2">C0402</text>
<text x="172.8" y="62.9">25V,X7R</text>
<text x="179.7" y="64.2">C0402</text>
<text x="179.7" y="62.9">25V,X7R</text>
<text x="186.5" y="64.2">C0402</text>
<text x="186.5" y="62.9">25V,X7R</text>
<text x="193.4" y="64.2">C0402</text>
<text x="193.4" y="62.9">25V,X7R</text>
<text x="200.2" y="64.2">C0402</text>
<text x="200.2" y="62.9">25V,X7R</text>
<text x="207.1" y="64.2">C0402</text>
<text x="207.1" y="62.9">25V,X7R</text>
<text x="59" y="68.3">5%</text>
<text x="59" y="69.7">R0402</text>
<text x="64.4" y="68.3">5%</text>
<text x="64.4" y="69.7">R0402</text>
<text x="54.6" y="73.4" transform="rotate(-90 54.6 73.4)">L0402</text>
<text x="39.8" y="83.4">6.3V-20%-X5R</text>
<text x="42.5" y="82">C0402</text>
<text x="42.5" y="88.9">C0402</text>
<text x="59" y="84.8">C0402</text>
<text x="64.4" y="84.8">6.3V,X5R</text>
<text x="219.5" y="88.9">R0402</text>
<text x="229" y="88.9">5%</text>
<text x="31.5" y="95.8">L0402</text>
<text x="39.8" y="90.3">6.3V-20%-X5R</text>
<text x="56.2" y="93">L1008</text>
<text x="56.2" y="94.4">LQM2HPN2R2MG0L</text>
<text x="65.8" y="93">1.3A</text>
<text x="145.4" y="91.7">C0402</text>
<text x="145.4" y="90.3">25V,X7R</text>
<text x="152.2" y="91.7">C0402</text>
<text x="152.2" y="90.3">25V,X7R</text>
<text x="159.1" y="91.7">C0402</text>
<text x="159.1" y="90.3">25V,X7R</text>
<text x="31.5" y="97.2">BLM15PD121SN1D</text>
<text x="37" y="101.3">R0402</text>
<text x="46.6" y="101.3">5%</text>
<text x="53.5" y="97.2">R0402</text>
<text x="63.1" y="97.2">5%</text>
<text x="56.2" y="110.9">C0402</text>
<text x="56.2" y="109.5">6.3V,X5R</text>
<text x="63.1" y="110.9">C0402</text>
<text x="63.1" y="109.5">6.3V,X5R</text>
<text x="69.9" y="110.9">C0402</text>
<text x="69.9" y="109.5">6.3V,X5R</text>
<text x="111.1" y="121.8">C0402</text>
<text x="111.1" y="120.4">6.3V,X5R</text>
<text x="119.3" y="121.8">C0402</text>
<text x="119.3" y="120.4">25V,X7R</text>
<text x="144" y="121.8">C0402</text>
<text x="144" y="120.4">6.3V,X5R</text>
<text x="152.2" y="121.8">C0402</text>
<text x="152.2" y="120.4">25V,X7R</text>
<text x="172.8" y="121.8">C0402</text>
<text x="172.8" y="120.4">50V,NPO</text>
<text x="228.3" y="204.6">C</text>
<text x="245.5" y="204.1">04 MCU POWER</text>
<text x="269.5" y="204.6">v1.0</text>
<text x="270.3" y="206.6">4</text>
</g>
<g font-size="1.2" fill="#004080">
<text x="81.6" y="55.5">VBAT</text>
<text x="81.6" y="58.2">VDD1</text>
<text x="81.6" y="59.6">VDD2</text>
<text x="240.7" y="55.5">VSSA</text>
<text x="240.7" y="58.2">VSSSMPS</text>
<text x="81.6" y="60.9">VDD3</text>
<text x="81.6" y="62.3">VDD4</text>
<text x="81.6" y="63.7">VDD5</text>
<text x="81.6" y="65">VDD6</text>
<text x="240.7" y="60.9">VSS1</text>
<text x="240.7" y="62.3">VSS2</text>
<text x="240.7" y="63.7">VSS3</text>
<text x="240.7" y="65">VSS4</text>
<text x="81.6" y="66.4">VDD7</text>
<text x="81.6" y="67.8">VDD8</text>
<text x="81.6" y="69.2">VDD9</text>
<text x="81.6" y="70.5">VDD10</text>
<text x="81.6" y="71.9">VDD11</text>
<text x="240.7" y="66.4">VSS5</text>
<text x="240.7" y="67.8">VSS6</text>
<text x="240.7" y="69.2">VSS7</text>
<text x="240.7" y="70.5">VSS8</text>
<text x="240.7" y="71.9">VSS9</text>
<text x="81.6" y="73.3">VDD12</text>
<text x="81.6" y="74.6">VDD13</text>
<text x="81.6" y="77.4">VDDLDO3</text>
<text x="240.7" y="73.3">VSS10</text>
<text x="240.7" y="74.6">VSS11</text>
<text x="240.7" y="76">VSS12</text>
<text x="81.6" y="82.9">VDD50USB</text>
<text x="81.6" y="80.1">VDDLDO1</text>
<text x="81.6" y="78.7">VDDLDO2</text>
<text x="81.6" y="84.2">VDD33USB</text>
<text x="81.6" y="87">VDDSMPS</text>
<text x="81.6" y="89.7">VFBSMPS</text>
<text x="81.6" y="95.2">VDDA</text>
<text x="81.6" y="92.5">VLXSMPS</text>
<text x="81.6" y="99.3">VCAP1</text>
<text x="81.6" y="100.7">VCAP2</text>
<text x="81.6" y="96.6">VREF+</text>
<text x="81.6" y="102.1">VCAP3</text>
</g>
<g font-size="1.2" fill="#800040">
<text x="53.3" y="72.6" transform="rotate(-90 53.3 72.6)">1.3A</text>
<text x="38.4" y="95.8">1.3A</text>
</g>
<g font-size="1.2" fill="#f00">
<text x="70.2" y="76.5">VDDLDO</text>
<text x="70.2" y="95.8">VREF+</text>
<text x="70.2" y="91.6">VLXSMPS</text>
<text x="205.6" y="101.9">[5]</text>
<text x="208.4" y="101.9">MCU_BOOT0</text>
<text x="124.7" y="112.9">[5]</text>
<text x="127.5" y="112.9">VREF+</text>
<text x="137.4" y="112.2">VREF+</text>
<text x="164.8" y="112.2">VLXSMPS</text>
</g>
<g font-size="1.2" fill="#00f">
<text x="20.6" y="110.9">Design Note:</text>
<text x="23.3" y="113.6">MCU_SMPS MODE:</text>
<text x="35" y="113.6">Default</text>
<text x="23.3" y="116.1">MCU_LDO MODE:</text>
<text x="33.4" y="117.4">Remove R24,L4,R26.</text>
<text x="33.4" y="118.7">Add R22.</text>
</g>
<g font-size="1">
<text x="28.8" y="1">5</text>
<text x="83.7" y="1">4</text>
<text x="138.5" y="1">3</text>
<text x="193.4" y="1">2</text>
<text x="248.2" y="1">1</text>
<text x=".3" y="27.9">D</text>
<text x="276" y="27.9">D</text>
<text x=".3" y="79.4">C</text>
<text x="276" y="79.4">C</text>
<text x=".3" y="130.8">B</text>
<text x="276" y="130.8">B</text>
<text x=".3" y="182.2">A</text>
<text x="276" y="182.2">A</text>
<text x="28.8" y="208.1">5</text>
<text x="83.7" y="208.1">4</text>
<text x="138.5" y="208.1">3</text>
<text x="193.4" y="208.1">2</text>
<text x="248.2" y="208.1">1</text>
</g>
</svg>
